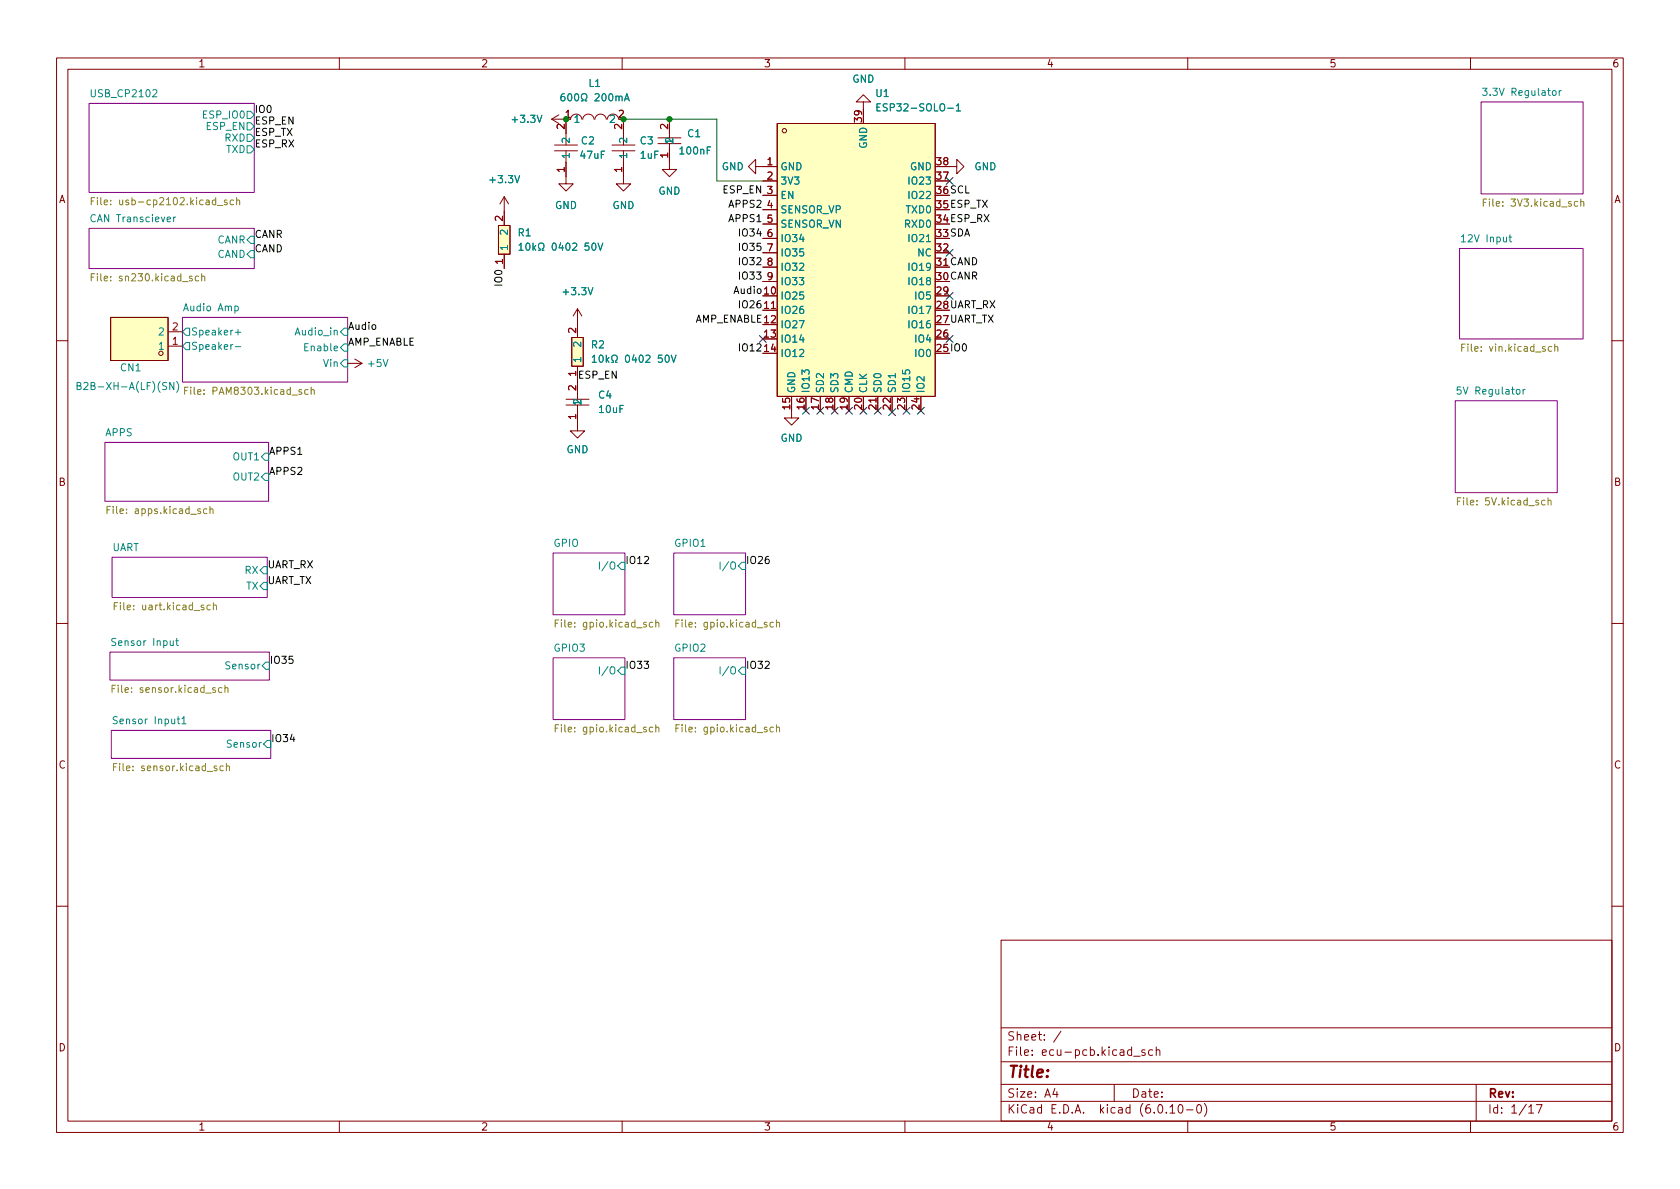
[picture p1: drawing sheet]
<svg xmlns="http://www.w3.org/2000/svg" width="297mm" height="210mm" viewBox="0 0 297 210" stroke-linecap="round" stroke-linejoin="round" font-family="sans-serif">
<g fill="none" stroke="#840000" stroke-width=".18">
<path d="M10 10.2h277v190.1h-277zM12 12.2h273v186.1h-273zM60 10.2v2M110 10.2v2M152.7 18h1.2l-1.2-1.2-1.3 1.2h1.3v1.3M160 10.2v2M210 10.2v2M260 10.2v2M88.1 39.9h2.1v5.1h-2.1zM89.2 34.8v5.1M89.2 34.8l-.8 1.3M89.2 34.8l.7 1.3"/>
<path d="M97.5 21.1h2.6v2.5M97.5 21.1l1.3 .7M98 26.7h4.1M98 25.6h4.1M98.8 20.3l-1.3 .8M100.1 26.7v5.8h1.2l-1.2 1.3-1.3-1.3h1.3M100.9 21.1a1.01 1.01 0 0 1 1-.9 1.01 1.01 0 0 1 1 .9M103 21.1a1.01 1.01 0 0 1 1-.9 1.01 1.01 0 0 1 1 .9M105.2 21.1a1.01 1.01 0 0 1 1-.9 1.01 1.01 0 0 1 1 .9M107.4 21.1a1.01 1.01 0 0 1 1-.9 1.01 1.01 0 0 1 1 .9M108.2 26.7h4.1M108.2 25.6h4.1"/>
<path d="M110.2 26.7v5.8h1.3l-1.3 1.3-1.2-1.3h1.2M110.2 21.1v2.5M116.3 25.4h4.1M116.3 24.4h4.1M118.4 25.4v4.6h1.2l-1.2 1.2-1.3-1.2h1.3M118.4 21.1v2.5M133.6 29.5v-1.3l-1.3 1.3 1.3 1.2v-1.2h3.8M134.9 32h2.5M134.9 34.5h2.5M134.9 37.1h2.5M134.9 39.6h2.5M137.4 21.8h28v48.3h-28z"/>
<path d="M167.9 29.5h1.3v-1.3l1.2 1.3-1.2 1.2v-1.2M19.6 56.1h10.1v7.6h-10.1zM29.7 58.7h2.6M89.2 45v2.5M101.1 59.7h2v5.1h-2zM102.1 54.6v5.1M102.1 54.6l-.8 1.3M102.1 54.6l.8 1.3M134.9 54.9h2.5M134.9 42.2h2.5M134.9 44.7h2.5M134.9 47.2h2.5"/>
<path d="M134.9 49.8h2.5M10 60.2h2M29.7 61.2h2.6M61.5 64.3h2.5M62.7 63.5l1.3 .8M64 64.3l-1.3 .7M100.1 71.6h4M100.1 70.6h4M102.1 71.6v4.6h1.3l-1.3 1.3-1.3-1.3h1.3M102.1 64.8v5M140 72.6v1.3h1.2l-1.2 1.3-1.3-1.3h1.3M155.2 70.1v2.5"/>
<path d="M285 60.2h2M10 110.2h2M285 110.2h2M10 160.2h2M177 166.3h108v32h-108zM285 160.2h2M60 198.3v2M110 198.3v2M160 198.3v2M177 194.8h108M177 191.8h108M177 187.8h108"/>
<path d="M177 181.8h108M186.5 192.5l-.4 1h1M186.9 193v1M187.6 182.4l-1.3 1.9M197 191.8v3M200.4 186.8h1.2M202.4 185.7l-.3-.1-.2 .2v.3l.5 .1v.4h-.5M203.8 185.7l-.4-.1-.3 .3v.4l.1 .3h.6M204.4 185.8l.2-.2 .4 .1 .1 .9M204.4 185.1v1.5M206.9 195.8l.4-.5v1.5M206.9 196.8h.8"/>
<path d="M208.5 195.4l.1-.1a.81 .81 0 0 1 .6 .7 .81 .81 0 0 1-.3 .8h-.1a.81 .81 0 0 1-.6-.6 .81 .81 0 0 1 .3-.8zM209.8 196.3h1.1M210 198.3v2M211.8 195.4l.1-.1a.81 .81 0 0 1 .6 .7 .81 .81 0 0 1-.3 .8h-.1a.81 .81 0 0 1-.6-.6 .81 .81 0 0 1 .3-.8zM212.9 195.1a1.72 1.72 0 0 1 0 2.3M260 198.3v2M261 191.8v6.5M270.3 195.8l.4-.5v1.5M270.3 196.8h.9M271.7 195.3h.9l-.6 1.5"/>
<circle cx="138.7" cy="23.1" r=".38"/>
<circle cx="28.4" cy="62.5" r=".38"/>
</g>
<g fill="#fff" stroke="#fff" stroke-width=".18">
<path d="M19.7 129.2h28.2v4.9h-28.2z"/>
<path d="M19.4 115.3h28.2v5h-28.2z"/>
<path d="M32.3 56.1h29.2v11.5h-29.2z"/>
<path d="M15.7 40.4h29.3v7.1h-29.3z"/>
<path d="M15.7 18.3h29.3v15.7h-29.3z"/>
<path d="M19.8 98.5h27.4v7.2h-27.4z"/>
<path d="M18.5 78.2h29v10.4h-29z"/>
<path d="M119.1 97.8h12.7v10.9h-12.7z"/>
<path d="M97.8 116.3h12.7v10.9h-12.7z"/>
<path d="M97.8 97.8h12.7v10.9h-12.7z"/>
<path d="M119.1 116.3h12.7v10.9h-12.7z"/>
<path d="M257.3 70.9h18v16.2h-18z"/>
<path d="M261.9 18h18v16.3h-18z"/>
<path d="M258.1 43.9h21.8v16h-21.8z"/>
</g>
<g fill="none" stroke="#840084" stroke-width=".18">
<path d="M15.7 18.3h29.3v15.7h-29.3zM261.9 18h18v16.3h-18zM15.7 40.4h29.3v7.1h-29.3zM32.3 56.1h29.2v11.5h-29.2zM258.1 43.9h21.8v16h-21.8zM18.5 78.2h29v10.4h-29zM257.3 70.9h18v16.2h-18zM19.8 98.5h27.4v7.2h-27.4zM97.8 97.8h12.7v10.9h-12.7zM119.1 97.8h12.7v10.9h-12.7zM19.4 115.3h28.2v5h-28.2zM97.8 116.3h12.7v10.9h-12.7z"/>
<path d="M119.1 116.3h12.7v10.9h-12.7zM19.7 129.2h28.2v4.9h-28.2z"/>
</g>
<g fill="none" stroke="#008484" stroke-width=".18">
<path d="M43.7 19.7h.6l.7 .6-.7 .6h-.6zM99.8 16.6h-.4a.85 .85 0 0 0 0 1.2l.4-.1 .1-.4-.2-.2h-.4l-.1 .2M100.5 16.7l.2-.1a.68 .68 0 0 1 .4 .6 .68 .68 0 0 1-.4 .6l-.2-.1-.1-.3zM101.7 16.7l.2-.1a.68 .68 0 0 1 .4 .6 .68 .68 0 0 1-.4 .6l-.2-.1-.1-.3zM102.8 17.8h.3v-.2a.54 .54 0 0 1-.3-.7 .54 .54 0 0 1 .8-.3 .58 .58 0 0 1-.1 1v.2h.3M105.2 16.7l.5-.1 .2 .3-.7 .9h.7M106.5 16.7l.2-.1a.68 .68 0 0 1 .5 .6 .68 .68 0 0 1-.5 .6l-.2-.1-.1-.3zM107.8 16.7l.1-.1a.68 .68 0 0 1 .5 .6 .68 .68 0 0 1-.5 .6l-.1-.1-.2-.3zM108.9 17.1l.2-.1 .3 .1v.7M108.9 17v.8M109.4 17.2l.2-.2 .3 .1 .1 .7M110.4 17.8l.4-1.2 .5 1.2"/>
<path d="M110.5 17.5h.6M155.1 19h.4M155.7 18.3h-.6v1.3h.6M169.1 18.7l.3-.4v1.3M169.1 19.6h.7M262.1 15.6h.8l-.4 .5 .4 .1v.5l-.2 .2-.6-.2M275.7 16v.9M276 16l-.3 .3M30.7 38.4v.8M31.1 38.4l-.4 .2M43.7 21.7h.6l.7 .6-.7 .7h-.6zM43.7 23.7h.6l.7 .7-.7 .6h-.6z"/>
<path d="M43.7 25.8h.6l.7 .6-.7 .6h-.6zM32.9 58h.6v1.3h-.6l-.6-.6zM41.5 54.2l.4-.1 .2 .3-.1 .5h-.5M41.6 58.8h1M42.1 58.3v.9M44.3 41.8h.7v1.2h-.7l-.6-.6zM44.3 44.3h.7v1.3h-.7l-.6-.6zM60.2 58.7l.6-.7h.7v1.3h-.7zM91.8 43.3l.3-.3v1.3M91.8 44.3h.7M93.1 43.1l.2-.1a.68 .68 0 0 1 .4 .6 .68 .68 0 0 1-.4 .7l-.2-.2-.1-.3zM94.2 43v1.3"/>
<path d="M94.4 43.8l.3 .5M94.7 43.4l-.5 .5M95.2 44.3h.3v-.3a.54 .54 0 0 1-.3-.7 .54 .54 0 0 1 .8-.3 .58 .58 0 0 1-.1 1v.3h.3M97.7 43.1l.2-.1a.68 .68 0 0 1 .5 .6 .68 .68 0 0 1-.5 .7l-.2-.2-.1-.3zM99.1 42.9l-.3 .9h.8M99.4 43.4v.9M100.2 43.1l.1-.1a.68 .68 0 0 1 .5 .6 .68 .68 0 0 1-.5 .7l-.1-.2-.2-.3zM101.3 43.1l.4-.1 .3 .3-.8 1h.8M104.1 43h-.6l-.1 .6 .2-.1h.4l.2 .2-.1 .4-.2 .2-.5-.2M104.8 43.1l.1-.1a.68 .68 0 0 1 .5 .6 .68 .68 0 0 1-.5 .7l-.1-.2-.2-.3zM105.7 43l.5 1.3 .4-1.3M266.8 41.9h.5"/>
<path d="M267 41.5v1.1l.3 .2M13.6 68.2h.6l.1-.2-.1-.3-.6-.1v1.3h.5l.2-.1 .1-.3-.4-.3M30.7 67.6v1.3l-.7-1.3v1.3M31.2 67.4a1.46 1.46 0 0 1 0 2M32.9 60.6h.6v1.2h-.6l-.6-.6zM41.6 61.3h1M60.2 64.3l.6-.7h.7v1.3h-.7zM60.8 60.8h.7v1.3h-.7l-.6-.6zM104.7 63.2l.4-.4v1.3M104.7 64.1h.7M106 62.9l.2-.1a.68 .68 0 0 1 .5 .6 .68 .68 0 0 1-.5 .7l-.2-.2-.1-.3zM107.2 62.8v1.3"/>
<path d="M107.3 63.6l.4 .5M107.7 63.2l-.5 .5M108.2 64.1h.3v-.3a.54 .54 0 0 1-.3-.7 .54 .54 0 0 1 .7-.2 .58 .58 0 0 1-.1 .9v.3h.3M110.7 62.9l.2-.1a.68 .68 0 0 1 .4 .6 .68 .68 0 0 1-.4 .7l-.2-.2-.1-.3zM112.1 62.7l-.3 .9h.8M112.4 63.2v.9M113.1 62.9l.2-.1a.68 .68 0 0 1 .4 .6 .68 .68 0 0 1-.4 .7l-.2-.2-.1-.3zM114.2 62.9l.5-.1 .2 .4-.8 .9h.8M117.1 62.8h-.7v.6l.2-.1h.4l.1 .2v.4l-.2 .2-.5-.2M117.7 62.9l.2-.1a.68 .68 0 0 1 .4 .6 .68 .68 0 0 1-.4 .7l-.2-.2-.1-.3zM118.7 62.8l.4 1.3 .4-1.3M269.3 68.9v.8"/>
<path d="M269.7 68.9l-.4 .2M46.2 80.8l.7-.7h.6v1.3h-.6zM46.9 83.7h.6v1.3h-.6l-.7-.7zM106 99.4v1.2M109.9 99.4h.6v1.3h-.6l-.7-.6zM127.3 99.4v1.2M131.2 99.4h.6v1.3h-.6l-.6-.6zM31.1 113.3h.4M31.2 112.9v1.1l.3 .2M46.6 100.2h.6v1.3h-.6l-.6-.7zM46.6 103h.6v1.3h-.6l-.6-.7zM47 117.1h.6v1.3h-.6l-.6-.7z"/>
<path d="M106 117.9v1.3M109.9 118h.6v1.2h-.6l-.7-.6zM127.3 117.9v1.3M131.2 118h.6v1.2h-.6l-.6-.6zM20.7 126.8l-.5-.1-.2 .3 .1 .3 .6 .2v.4l-.2 .1-.5-.1M32.2 127.1l.3-.4v1.3M32.2 128h.7M47.2 130.9h.7v1.3h-.7l-.6-.6z"/>
</g>
<g fill="none" stroke="#848400" stroke-width=".18">
<path d="M16.1 35.5h.5M16.7 34.9h-.6v1.3M17.2 34.9v.2M17.2 35.4v.8M40.1 35.4h-.3l-.1 .1v.2l.4 .1v.4h-.4M41.3 35.4h-.4l-.2 .2 .1 .6h.5M41.8 35.5l.2-.1h.3l.1 .8M41.8 34.9v1.3M262.3 35.8h.4M262.9 35.2h-.6v1.3M278.9 35.7l-.3-.1-.3 .3 .2 .5h.4M279.5 35.7l.2-.1 .3 .1v.8"/>
<path d="M279.5 35.2v1.3M16.1 49h.5M16.7 48.4h-.6v1.3M35.1 48.9l-.3-.1-.3 .3 .1 .5h.5M35.7 48.9l.1-.1 .3 .1 .1 .8M35.7 48.4v1.3M32.6 69.1h.5M33.2 68.5h-.6v1.2M54.5 69l-.4-.1-.2 .2 .1 .6h.5M55 69l.2-.1 .3 .1 .1 .7M55 68.5v1.2M258.4 61.5h.5"/>
<path d="M259 60.8h-.6v1.3M274.4 61.3h-.4l-.3 .2 .2 .6h.5M274.9 61.4l.2-.1h.3v.8M274.9 60.8v1.3M18.9 90.2h.4M19.5 89.6h-.6v1.2M36.6 90h-.4l-.2 .2 .1 .6h.5M37.1 90.1l.2-.1h.3l.1 .8M37.1 89.6v1.2M257.7 88.6h.4M258.3 88h-.6v1.3M273.2 88.5h-.4l-.2 .2 .1 .5h.5"/>
<path d="M273.7 88.6l.2-.1h.3l.1 .8M273.7 88v1.3M20.2 107.2h.4M20.8 106.6h-.6v1.2M37.2 107.1l-.4-.1-.2 .2 .1 .6h.5M37.7 107.1l.2-.1 .3 .1 .1 .7M37.7 106.6v1.2M98.2 110.2h.4M98.8 109.6h-.6v1.3M115.4 110.1l-.4-.1-.2 .3 .1 .5h.5M116 110.2l.1-.2 .3 .1 .1 .8M116 109.6v1.3"/>
<path d="M119.5 110.2h.4M120.1 109.6h-.6v1.3M136.7 110.1l-.3-.1-.3 .3 .2 .5h.4M137.3 110.2l.2-.2 .3 .1v.8M137.3 109.6v1.3M19.8 121.8h.4M20.1 135.6h.4M20.4 121.2h-.6v1.2M20.7 135h-.6v1.3M39.2 121.7l-.3-.1-.3 .2 .1 .6h.5M39.5 135.5l-.4-.1-.2 .3 .1 .5h.5M39.8 121.7l.2-.1 .3 .1v.7"/>
<path d="M39.8 121.2v1.2M40 135.6l.2-.2 .3 .1 .1 .8M40 135v1.3M98.2 128.8h.4M98.8 128.2h-.6v1.2M115.4 128.6h-.4l-.2 .2 .1 .6h.5M116 128.7l.1-.1h.3l.1 .8M116 128.2v1.2M119.5 128.8h.4M120.1 128.2h-.6v1.2M136.7 128.6h-.3l-.3 .2 .2 .6h.4M137.3 128.7l.2-.1h.3v.8"/>
<path d="M137.3 128.2v1.2"/>
</g>
<g fill="#ffffc2" stroke="#ffffc2" stroke-width=".18">
<path d="M19.6 56.1h10.1v7.6h-10.1z"/>
<path d="M101.1 59.7h2v5.1h-2z"/>
<path d="M88.1 39.9h2.1v5.1h-2.1z"/>
<path d="M137.4 21.8h28v48.3h-28z"/>
</g>
<path d="M110.2 21.1h16.5v10.9h8.2" fill="none" stroke="#008400" stroke-width=".18"/>
<g fill="none" stroke="#000084" stroke-width=".18">
<path d="M167.3 31.4l1.2 1.2M168.5 31.4l-1.2 1.2M134.3 59.3l1.2 1.2M135.5 59.3l-1.2 1.2M167.3 44.1l1.2 1.2M167.3 51.7l1.2 1.2M167.3 59.3l1.2 1.2M168.5 44.1l-1.2 1.2M168.5 51.7l-1.2 1.2M168.5 59.3l-1.2 1.2M141.9 72l1.2 1.2M143.1 72l-1.2 1.2"/>
<path d="M144.4 72l1.2 1.2M145.6 72l-1.2 1.2M147 72l1.2 1.2M148.2 72l-1.2 1.2M149.5 72l1.2 1.2M150.7 72l-1.2 1.2M152 72l1.3 1.2M153.3 72l-1.3 1.2M154.6 72l1.2 1.2M155.8 72l-1.2 1.2M157.1 72.3l1.2 1.2M158.3 72.3l-1.2 1.2"/>
<path d="M159.7 72l1.2 1.2M160.9 72l-1.2 1.2M162.2 72l1.2 1.2M163.4 72l-1.2 1.2"/>
</g>
<g fill="#008400" stroke="#008400" stroke-width=".18">
<circle cx="118.4" cy="21.1" r=".46"/>
<circle cx="110.2" cy="21.1" r=".46"/>
<circle cx="100.1" cy="21.1" r=".46"/>
</g>
<text font-size="2.8" fill="#840000" x="178" y="190.6">Title:</text>
<g font-size="2.1" fill="#840000">
<text x="178" y="184">Sheet: /</text>
<text x="178" y="186.7">File: ecu-pcb.kicad_sch</text>
<text x="178" y="196.9">KiCad E.D.A. kicad (6.0.10-0)</text>
<text x="178" y="194.1">Size: A4</text>
<text x="200" y="194.1">Date:</text>
<text x="263" y="194.1">Rev:</text>
<text x="263" y="196.9">Id: 1/17</text>
</g>
<g font-size="1.8" fill="#840000">
<text x="35" y="11.9">1</text>
<text x="85" y="11.9">2</text>
<text x="135" y="11.9">3</text>
<text x="185" y="11.9">4</text>
<text x="235" y="11.9">5</text>
<text x="285" y="11.9">6</text>
<text x="99.8" y="22.8" transform="rotate(-90 99.8 22.8)">2</text>
<text x="100" y="20.8">1</text>
<text x="109.4" y="20.8">2</text>
<text x="110" y="22.8" transform="rotate(-90 110 22.8)">2</text>
<text x="118.1" y="22.8" transform="rotate(-90 118.1 22.8)">2</text>
<text x="152.4" y="21.6" transform="rotate(-90 152.4 21.6)">39</text>
<text x="118.1" y="27.9" transform="rotate(-90 118.1 27.9)">1</text>
<text x="135.7" y="29.2">1</text>
<text x="165.6" y="29.2">38</text>
<text x="10.3" y="35.9">A</text>
<text x="99.8" y="30.5" transform="rotate(-90 99.8 30.5)">1</text>
<text x="110" y="30.5" transform="rotate(-90 110 30.5)">1</text>
<text x="135.7" y="31.7">2</text>
<text x="135.7" y="34.3">3</text>
<text x="165.6" y="31.7">37</text>
<text x="165.6" y="34.3">36</text>
<text x="285.3" y="35.9">A</text>
<text x="88.9" y="39.1" transform="rotate(-90 88.9 39.1)">2</text>
<text x="135.7" y="36.8">4</text>
<text x="135.7" y="39.4">5</text>
<text x="135.7" y="41.9">6</text>
<text x="165.6" y="41.9">33</text>
<text x="165.6" y="39.4">34</text>
<text x="165.6" y="36.8">35</text>
<text x="88.9" y="46.7" transform="rotate(-90 88.9 46.7)">1</text>
<text x="135.7" y="44.4">7</text>
<text x="135.7" y="47">8</text>
<text x="165.6" y="47">31CAND</text>
<text x="165.6" y="44.4">32</text>
<text x="165.6" y="47">31</text>
<text x="135.2" y="52.1">10</text>
<text x="135.7" y="49.5">9</text>
<text x="165.6" y="52.1">29</text>
<text x="165.6" y="49.5">30</text>
<text x="30.5" y="58.4">2</text>
<text x="101.9" y="58.9" transform="rotate(-90 101.9 58.9)">2</text>
<text x="135.2" y="59.7">13</text>
<text x="135.2" y="54.6">11</text>
<text x="135.2" y="57.1">12</text>
<text x="165.6" y="59.7">26</text>
<text x="165.6" y="57.1">27</text>
<text x="165.6" y="54.6">28</text>
<text x="30.5" y="61">1</text>
<text x="135.2" y="62.2">14</text>
<text x="165.6" y="62.2">25</text>
<text x="101.9" y="69.1" transform="rotate(-90 101.9 69.1)">2</text>
<text x="101.9" y="66.5" transform="rotate(-90 101.9 66.5)">1</text>
<text x="101.9" y="74.1" transform="rotate(-90 101.9 74.1)">1</text>
<text x="139.7" y="72.4" transform="rotate(-90 139.7 72.4)">15</text>
<text x="142.2" y="72.4" transform="rotate(-90 142.2 72.4)">16</text>
<text x="144.8" y="72.4" transform="rotate(-90 144.8 72.4)">17</text>
<text x="147.3" y="72.4" transform="rotate(-90 147.3 72.4)">18</text>
<text x="149.9" y="72.4" transform="rotate(-90 149.9 72.4)">19</text>
<text x="152.4" y="72.4" transform="rotate(-90 152.4 72.4)">20</text>
<text x="154.9" y="72.4" transform="rotate(-90 154.9 72.4)">21</text>
<text x="157.5" y="72.4" transform="rotate(-90 157.5 72.4)">22</text>
<text x="160" y="72.4" transform="rotate(-90 160 72.4)">23</text>
<text x="162.6" y="72.4" transform="rotate(-90 162.6 72.4)">24</text>
<text x="10.3" y="85.9">B</text>
<text x="285.3" y="85.9">B</text>
<text x="10.3" y="135.9">C</text>
<text x="285.3" y="135.9">C</text>
<text x="10.3" y="185.9">D</text>
<text x="285.3" y="185.9">D</text>
<text x="35" y="199.9">1</text>
<text x="85" y="199.9">2</text>
<text x="135" y="199.9">3</text>
<text x="185" y="199.9">4</text>
<text x="235" y="199.9">5</text>
<text x="285" y="199.9">6</text>
</g>
<g font-size="1.8" fill="#008484">
<text x="16.4" y="17.2">USB_CP2102</text>
<text x="104.1" y="15.4">L1</text>
<text x="150.7" y="14.6">GND</text>
<text x="154.9" y="17.1">U1</text>
<text x="262.9" y="16.9">3.3V Regulator</text>
<text x="36.1" y="20.9">ESP_IO0</text>
<text x="36.5" y="23">ESP_EN</text>
<text x="90.8" y="21.7">+3.3V</text>
<text x="101.3" y="21.7">1</text>
<text x="108" y="21.7">2</text>
<text x="156.1" y="19.7">ESP32-SOLO-1</text>
<text x="39.8" y="25">RXD</text>
<text x="40" y="27">TXD</text>
<text x="100.7" y="28.2" transform="rotate(-90 100.7 28.2)">1</text>
<text x="100.7" y="25.1" transform="rotate(-90 100.7 25.1)">2</text>
<text x="102.7" y="28.1">47uF</text>
<text x="102.8" y="25.5">C2</text>
<text x="110.9" y="28.2" transform="rotate(-90 110.9 28.2)">1</text>
<text x="110.9" y="25.1" transform="rotate(-90 110.9 25.1)">2</text>
<text x="113.2" y="25.5">C3</text>
<text x="113.3" y="28.1">1uF</text>
<text x="119" y="25.6" transform="rotate(-90 119 25.6)">12</text>
<text x="120.3" y="27.3">100nF</text>
<text x="121.6" y="24.3">C1</text>
<text x="153.3" y="26.3" transform="rotate(-90 153.3 26.3)">GND</text>
<text x="86.8" y="32.4">+3.3V</text>
<text x="116.4" y="34.4">GND</text>
<text x="127.6" y="30.1">GND</text>
<text x="137.9" y="30.1">GND</text>
<text x="137.9" y="32.6">3V3</text>
<text x="137.9" y="35.2">EN</text>
<text x="160.9" y="30.1">GND</text>
<text x="161" y="35.2">IO22</text>
<text x="161" y="32.6">IO23</text>
<text x="172.3" y="30.1">GND</text>
<text x="16.4" y="39.3">CAN Transciever</text>
<text x="89.8" y="41.4" transform="rotate(-90 89.8 41.4)">2</text>
<text x="91.6" y="41.8">R1</text>
<text x="98.1" y="37">GND</text>
<text x="108.3" y="37">GND</text>
<text x="137.9" y="37.7">SENSOR_VP</text>
<text x="137.9" y="40.3">SENSOR_VN</text>
<text x="160.1" y="40.3">RXD0</text>
<text x="160.3" y="37.7">TXD0</text>
<text x="38.4" y="43">CANR</text>
<text x="38.4" y="45.6">CAND</text>
<text x="89.8" y="44.4" transform="rotate(-90 89.8 44.4)">1</text>
<text x="137.9" y="42.8">IO34</text>
<text x="137.9" y="45.3">IO35</text>
<text x="137.9" y="47.9">IO32</text>
<text x="161" y="47.9">IO19</text>
<text x="161" y="42.8">IO21</text>
<text x="162.3" y="45.3">NC</text>
<text x="258.8" y="42.8">12V Input</text>
<text x="99.8" y="52.2">+3.3V</text>
<text x="137.9" y="53">IO25</text>
<text x="137.9" y="50.4">IO33</text>
<text x="161" y="50.4">IO18</text>
<text x="162" y="53">IO5</text>
<text x="28.2" y="59.3">2</text>
<text x="32.6" y="55">Audio Amp</text>
<text x="33.7" y="59.3">Speaker+</text>
<text x="52.4" y="59.3">Audio_in</text>
<text x="137.9" y="55.5">IO26</text>
<text x="137.9" y="58">IO27</text>
<text x="161" y="58">IO16</text>
<text x="161" y="55.5">IO17</text>
<text x="21.3" y="65.7">CN1</text>
<text x="28.2" y="61.8">1</text>
<text x="33.7" y="61.8">Speaker-</text>
<text x="54.2" y="62.1">Enable</text>
<text x="57.3" y="64.9">Vin</text>
<text x="65.2" y="64.9">+5V</text>
<text x="102.7" y="64.3" transform="rotate(-90 102.7 64.3)">1</text>
<text x="102.7" y="61.2" transform="rotate(-90 102.7 61.2)">2</text>
<text x="104.6" y="61.6">R2</text>
<text x="137.9" y="60.6">IO14</text>
<text x="137.9" y="63.1">IO12</text>
<text x="162" y="63.1">IO0</text>
<text x="162" y="60.6">IO4</text>
<text x="14.9" y="69">B2B-XH-A(LF)(SN)</text>
<text x="102.7" y="71.9" transform="rotate(-90 102.7 71.9)">12</text>
<text x="105.9" y="70.5">C4</text>
<text x="140.6" y="69.6" transform="rotate(-90 140.6 69.6)">GND</text>
<text x="143.1" y="69.6" transform="rotate(-90 143.1 69.6)">IO13</text>
<text x="145.7" y="69.6" transform="rotate(-90 145.7 69.6)">SD2</text>
<text x="148.2" y="69.6" transform="rotate(-90 148.2 69.6)">SD3</text>
<text x="150.7" y="69.6" transform="rotate(-90 150.7 69.6)">CMD</text>
<text x="153.3" y="69.6" transform="rotate(-90 153.3 69.6)">CLK</text>
<text x="155.8" y="69.6" transform="rotate(-90 155.8 69.6)">SD0</text>
<text x="158.4" y="69.6" transform="rotate(-90 158.4 69.6)">SD1</text>
<text x="160.9" y="69.6" transform="rotate(-90 160.9 69.6)">IO15</text>
<text x="163.4" y="69.6" transform="rotate(-90 163.4 69.6)">IO2</text>
<text x="258.1" y="69.8">5V Regulator</text>
<text x="18.6" y="77.1">APPS</text>
<text x="106" y="73">10uF</text>
<text x="41.3" y="81.4">OUT1</text>
<text x="100.1" y="80.1">GND</text>
<text x="138" y="78.1">GND</text>
<text x="41.3" y="85">OUT2</text>
<text x="19.8" y="97.4">UART</text>
<text x="43.3" y="101.5">RX</text>
<text x="97.9" y="96.7">GPIO</text>
<text x="106.7" y="100.7">I/O</text>
<text x="119.3" y="96.7">GPIO1</text>
<text x="128" y="100.7">I/O</text>
<text x="43.5" y="104.3">TX</text>
<text x="20.2" y="114.2">Sensor Input</text>
<text x="40.2" y="118.4">Sensor</text>
<text x="98" y="115.2">GPIO3</text>
<text x="106.7" y="119.2">I/O</text>
<text x="119.3" y="115.2">GPIO2</text>
<text x="128" y="119.2">I/O</text>
<text x="20.5" y="128.1">Sensor Input1</text>
<text x="40.4" y="132.2">Sensor</text>
</g>
<g font-size="1.8">
<text x="45" y="20">IO0</text>
<text x="45" y="22">ESP_EN</text>
<text x="45" y="24">ESP_TX</text>
<text x="45" y="26.1">ESP_RX</text>
<text x="127.9" y="34.2">ESP_EN 3</text>
<text x="165.6" y="34.3">36SCL</text>
<text x="129.1" y="36.7">APPS2</text>
<text x="129.1" y="39.3">APPS1</text>
<text x="131" y="41.8">IO34</text>
<text x="165.6" y="41.9">33SDA</text>
<text x="165.6" y="39.4">34ESP_RX</text>
<text x="165.6" y="36.8">35ESP_TX</text>
<text x="45" y="44.6">CAND</text>
<text x="45" y="42.1">CANR</text>
<text x="131" y="46.9">IO32</text>
<text x="131" y="44.3">IO35</text>
<text x="88.8" y="50.3" transform="rotate(-90 88.8 50.3)">IO0</text>
<text x="129.9" y="52">Audio 10</text>
<text x="131" y="49.4">IO33</text>
<text x="165.6" y="49.5">30CANR</text>
<text x="61.5" y="58.3">Audio</text>
<text x="122.7" y="57">AMP_ENABLE 12</text>
<text x="131" y="54.5">IO2611</text>
<text x="165.6" y="57.1">27UART_TX</text>
<text x="165.6" y="54.6">28UART_RX</text>
<text x="61.5" y="61.1">AMP_ENABLE</text>
<text x="131" y="62.1">IO1214</text>
<text x="165.6" y="62.2">25IO0</text>
<text x="102.1" y="67">ESP_EN</text>
<text x="47.5" y="80.4">APPS1</text>
<text x="47.5" y="84">APPS2</text>
<text x="47.2" y="100.5">UART_RX</text>
<text x="110.5" y="99.7">IO12</text>
<text x="131.8" y="99.7">IO26</text>
<text x="47.2" y="103.3">UART_TX</text>
<text x="47.6" y="117.4">IO35</text>
<text x="110.5" y="118.3">IO33</text>
<text x="131.8" y="118.3">IO32</text>
<text x="47.9" y="131.2">IO34</text>
</g>
<g font-size="1.8" fill="#848400">
<text x="17.8" y="36.3">File: usb-cp2102.kicad_sch</text>
<text x="263" y="36.5">File: 3V3.kicad_sch</text>
<text x="17.1" y="49.7">File: sn230.kicad_sch</text>
<text x="259.1" y="62.2">File: vin.kicad_sch</text>
<text x="33.6" y="69.8">File: PAM8303.kicad_sch</text>
<text x="258.3" y="89.4">File: 5V.kicad_sch</text>
<text x="19.6" y="90.9">File: apps.kicad_sch</text>
<text x="21" y="107.9">File: uart.kicad_sch</text>
<text x="98.9" y="110.9">File: gpio.kicad_sch</text>
<text x="120.2" y="110.9">File: gpio.kicad_sch</text>
<text x="20.6" y="122.5">File: sensor.kicad_sch</text>
<text x="98.9" y="129.5">File: gpio.kicad_sch</text>
<text x="120.2" y="129.5">File: gpio.kicad_sch</text>
<text x="20.8" y="136.3">File: sensor.kicad_sch</text>
</g>
</svg>
